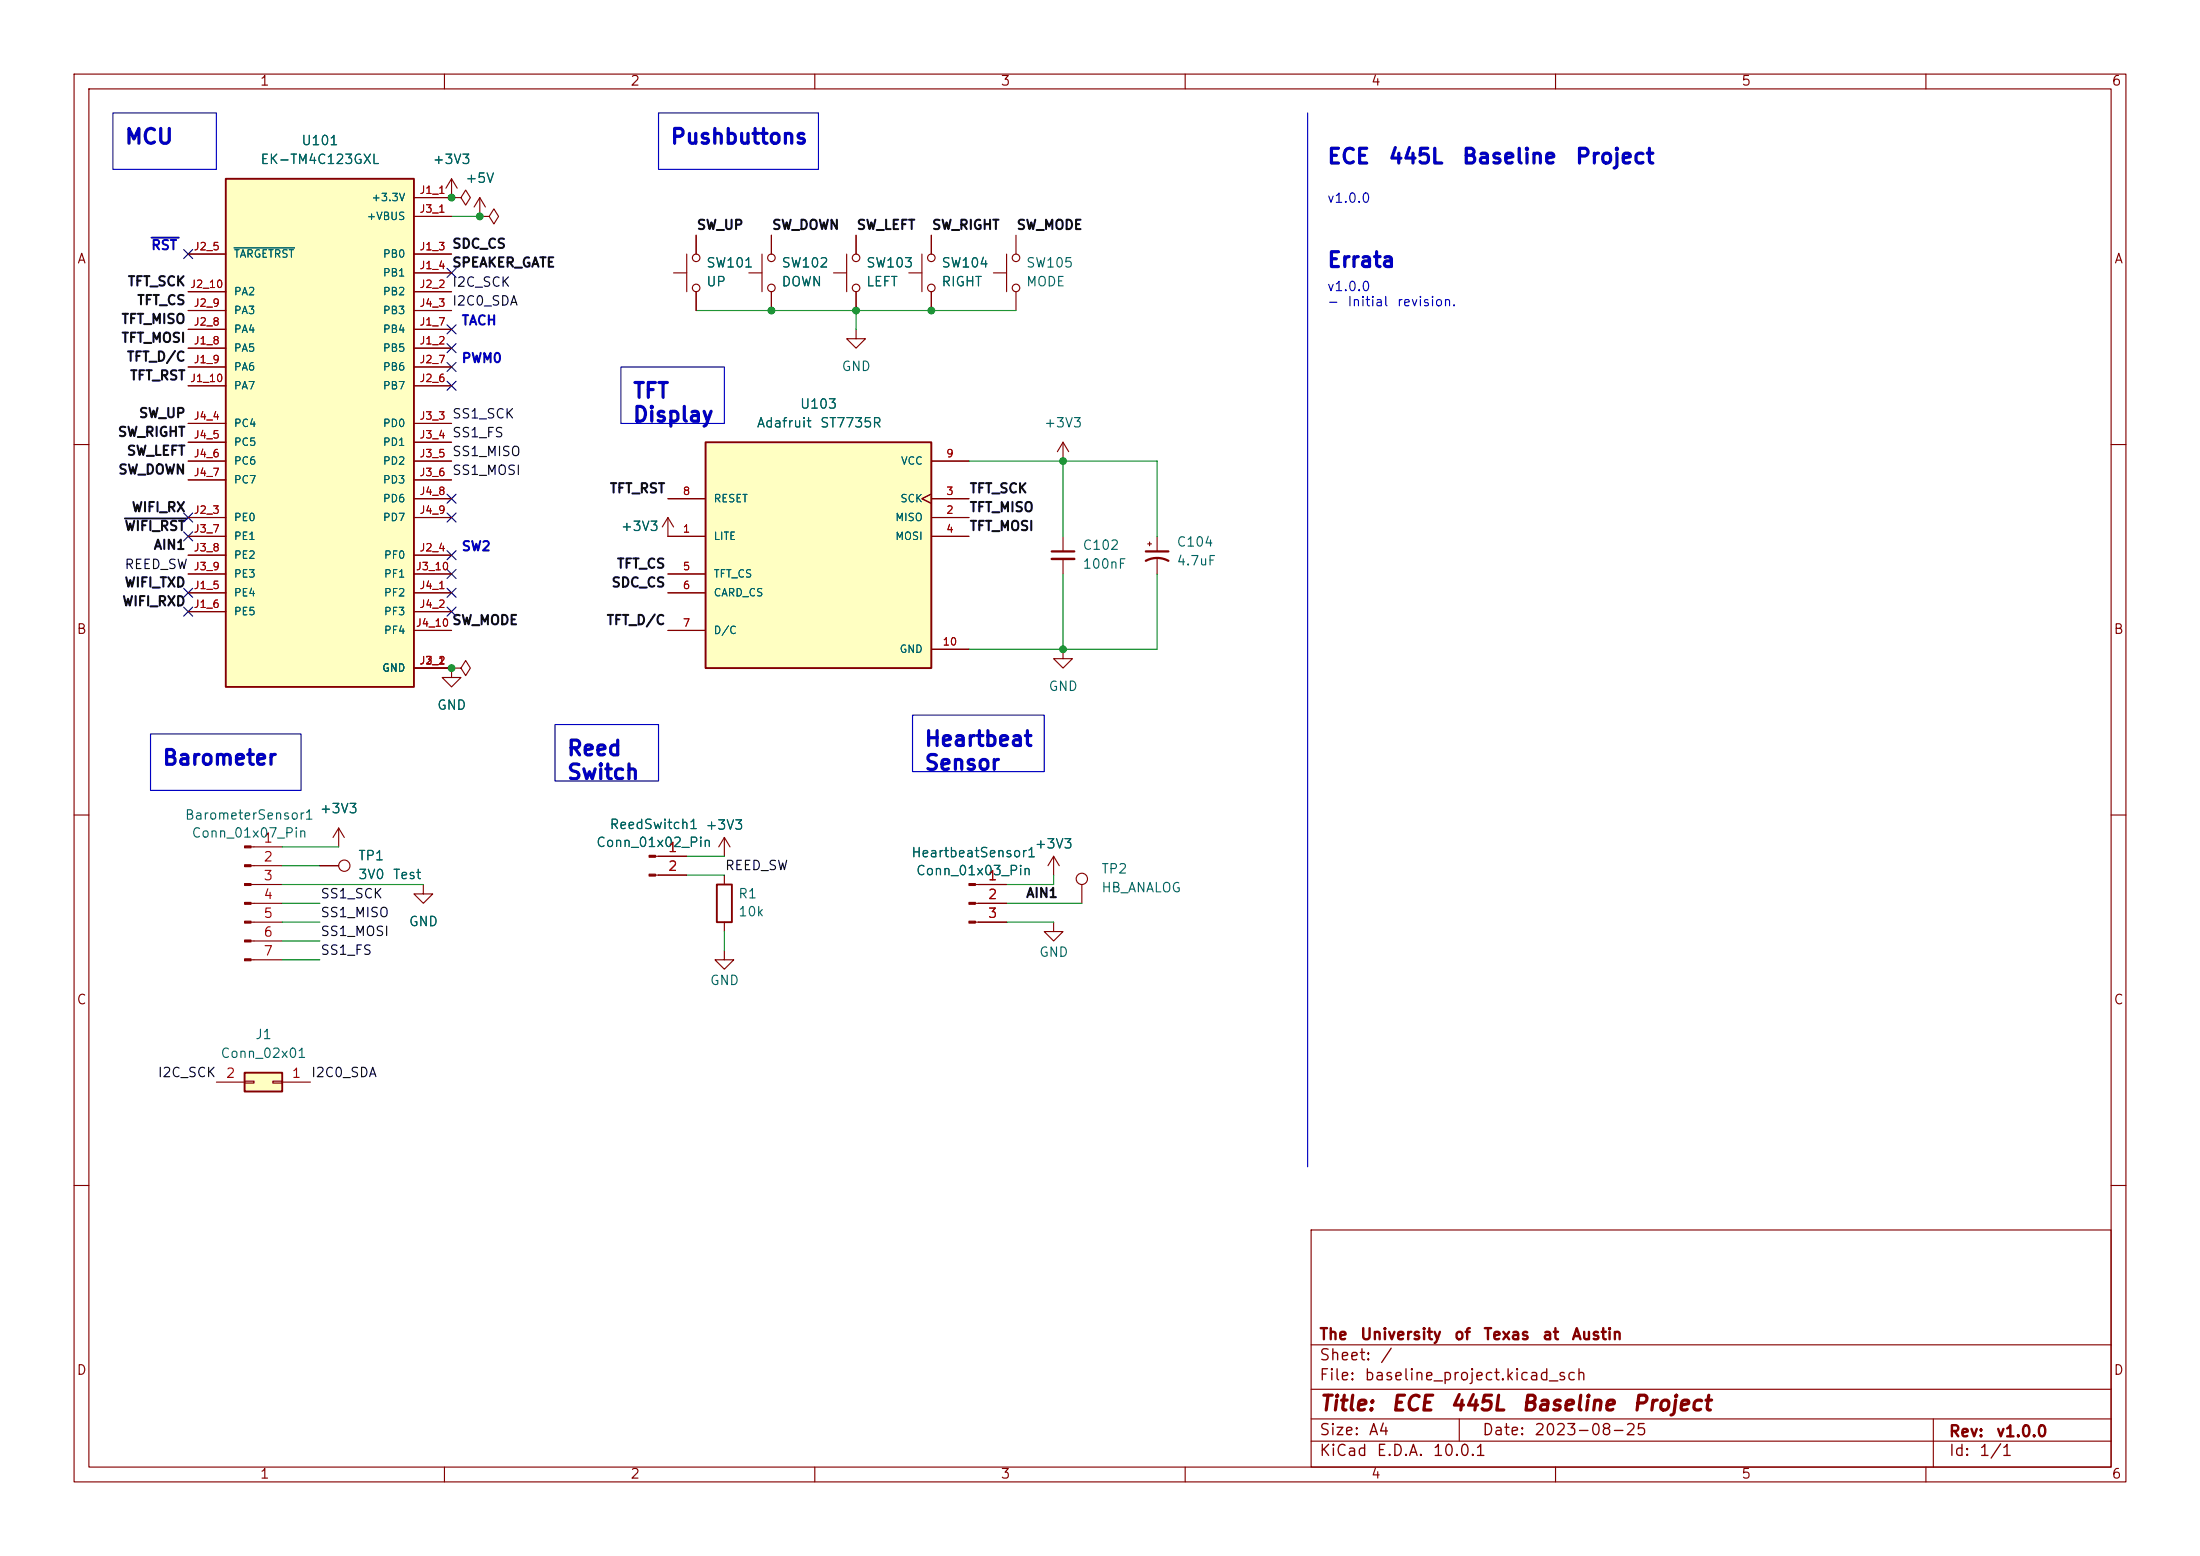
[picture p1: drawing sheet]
<svg xmlns="http://www.w3.org/2000/svg" width="297mm" height="210mm" viewBox="0 0 297 210" stroke-linecap="round" stroke-linejoin="round" font-family="sans-serif">
<g fill="none" stroke="#840000" stroke-width=".15">
<path d="M10 10h277v190h-277zM12 12h273v186h-273zM60 10v2M110 10v2M160 10v2M210 10v2M260 10v2M90.9 36.8h1.8M92.7 34.3v5.1M94 31.8v2.5M94 39.4v2.5M101.1 36.8h1.8"/>
<path d="M102.9 34.3v5.1M104.1 31.8v2.5M104.1 39.4v2.5M134.1 36.8h1.8M135.9 34.3v5.1M137.2 31.8v2.5M137.2 39.4v2.5M10 60h2M90.2 69.9l-.8 1.2M90.2 69.9l.7 1.2M90.2 69.9v2.5M143.5 72.4v2"/>
<path d="M143.5 75.4v2.1M285 60h2M143.5 87.6v1.3h1.3l-1.3 1.3-1.3-1.3h1.3M10 110h2M43.2 116.8h2.5M97.8 118.1v1.3M131.7 119.4h4.2M142.2 115.6l-.7 1.2M142.2 115.6l.8 1.2M142.2 115.6v2.5M285 110h2M97.8 124.5v1.2"/>
<path d="M131.7 121.9h4.2M131.7 124.5h4.2M10 160h2M177 166h108v32h-108zM285 160h2M60 198v2M110 198v2M160 198v2M177 194.5h108M177 191.5h108M177 187.5h108M177 181.5h108"/>
<path d="M197 191.5v3M210 198v2M260 198v2M261 191.5v6.5"/>
<circle cx="94" cy="38.9" r=".51"/>
<circle cx="94" cy="34.8" r=".51"/>
<circle cx="104.1" cy="34.8" r=".51"/>
<circle cx="104.1" cy="38.9" r=".51"/>
<circle cx="137.2" cy="38.9" r=".51"/>
<circle cx="137.2" cy="34.8" r=".51"/>
<circle cx="46.5" cy="116.8" r=".76"/>
</g>
<g fill="#840000" stroke="#840000" stroke-width=".15">
<path d="M130.8 119.3h.9v.2h-.9z"/>
<path d="M130.8 121.8h.9v.2h-.9z"/>
<path d="M130.8 124.3h.9v.3h-.9z"/>
</g>
<path d="M96.8 119.4h2v5.1h-2z" fill="none" stroke="#840000" stroke-width=".25"/>
<path d="M142 74.4h3" fill="none" stroke="#840000" stroke-width=".3"/>
<path d="M142 75.4h3" fill="none" stroke="#840000" stroke-width=".33"/>
<path d="M33 144.8h5.1v2.5h-5.1z" fill="#ffffc2"/>
<path d="M33 144.8h5.1v2.5h-5.1z" fill="none" stroke="#840000" stroke-width=".25"/>
<g fill="none" stroke="#840000" stroke-width=".15">
<path d="M115.6 44.5v1.2h1.2l-1.2 1.3-1.3-1.3h1.3M61 90.2v1.2h1.2l-1.2 1.3-1.3-1.3h1.3M33.9 114.3h4.2M33.9 116.8h4.2M33.9 119.4h4.2M45.7 111.8l-.7 1.2M45.7 111.8l.8 1.2M45.7 111.8v2.5M33.9 121.9h4.2M33.9 124.5h4.2M33.9 127h4.2M33.9 129.5h4.2"/>
<path d="M29.2 146.1h3.8M33 145.9h1.3v.3h-1.3zM36.8 145.9h1.3v.3h-1.3zM38.1 146.1h3.8"/>
</g>
<g fill="#840000" stroke="#840000" stroke-width=".15">
<path d="M33 114.2h.9v.2h-.9z"/>
<path d="M33 116.7h.9v.3h-.9z"/>
<path d="M33 119.3h.9v.2h-.9z"/>
<path d="M33 121.8h.9v.2h-.9z"/>
<path d="M33 124.3h.9v.3h-.9z"/>
<path d="M33 126.9h.9v.2h-.9z"/>
<path d="M33 129.4h.9v.3h-.9z"/>
</g>
<path d="M95.2 59.7h30.5v30.5h-30.5z" fill="#ffffc2"/>
<path d="M95.2 59.7h30.5v30.5h-30.5z" fill="none" stroke="#840000" stroke-width=".25"/>
<g fill="none" stroke="#840000" stroke-width=".15">
<path d="M61 26.7h1.2l.7-1 .6 1-.6 1-.7-1M61 26.7h.1M61 24.1l-.8 1.3M61 24.1l.7 1.3M61 24.1v2.6M64.8 29.2h1.2l.7-1 .6 1-.6 1-.7-1M64.8 29.2h.1M64.8 26.7l-.8 1.2M64.8 26.7l.7 1.2M64.8 26.7v2.5M112.5 36.8h1.8M114.3 34.3v5.1"/>
<path d="M115.6 31.8v2.5M115.6 39.4v2.5M143.5 59.7l-.8 1.3M143.5 59.7l.8 1.3M143.5 59.7v2.5M90.2 72.4h5M90.2 67.3h5M90.2 77.5h5M125.7 66.7l-1.2 .6 1.2 .6M125.7 72.4h5.1M125.7 69.9h5.1M125.7 67.3h5.1"/>
<path d="M125.7 62.2h5.1M154.9 73.4h.5M155.2 73.2v.5M156.2 72.4v2M156.2 75.4v2.1M61 90.2h1.2l.7-1 .6 1-.6 1-.7-1M61 90.2h.1M90.2 80h5M90.2 85.1h5M125.7 87.6h5.1M57.1 119.4v1.3h1.3l-1.3 1.2-1.2-1.2h1.2M88.5 115.6h4.2"/>
<path d="M88.5 118.1h4.2M97.8 113l-.8 1.3M97.8 113l.8 1.3M97.8 113v2.6"/>
<circle cx="115.6" cy="34.8" r=".51"/>
<circle cx="115.6" cy="38.9" r=".51"/>
</g>
<g fill="#840000" stroke="#840000" stroke-width=".15">
<path d="M87.6 115.4h.9v.3h-.9z"/>
<path d="M87.6 118h.9v.2h-.9z"/>
</g>
<path d="M154.7 75.7a3.2 3.2 0 0 1 3 0M154.7 74.4h3" fill="none" stroke="#840000" stroke-width=".3"/>
<path d="M30.5 24.1h25.4v68.6h-25.4z" fill="#ffffc2"/>
<path d="M30.5 24.1h25.4v68.6h-25.4z" fill="none" stroke="#840000" stroke-width=".25"/>
<g fill="none" stroke="#840000" stroke-width=".15">
<path d="M25.4 34.3h5.1M25.4 39.4h5.1M55.9 26.7h5.1M55.9 34.3h5.1M55.9 36.8h5.1M55.9 39.4h5.1M55.9 29.2h5.1M61 26.7h.1M64.8 29.2h.1M94 31.8v2.5M94 39.4v2.5M104.1 31.8v2.5"/>
<path d="M104.1 39.4v2.5M115.6 31.8v2.5M115.6 39.4v2.5M122.7 36.8h1.8M124.5 34.3v5.1M125.7 31.8v2.5M125.7 39.4v2.5M25.4 47h5.1M25.4 44.5h5.1M25.4 49.5h5.1M25.4 52.1h5.1M25.4 41.9h5.1"/>
<path d="M25.4 57.2h5.1M25.4 59.7h5.1M55.9 47h5.1M55.9 44.5h5.1M55.9 49.5h5.1M55.9 52.1h5.1M55.9 41.9h5.1M55.9 57.2h5.1M55.9 59.7h5.1M25.4 69.9h5.1M25.4 74.9h5.1M25.4 62.2h5.1"/>
<path d="M25.4 64.8h5.1M25.4 72.4h5.1M25.4 77.5h5.1M55.9 69.9h5.1M55.9 74.9h5.1M55.9 62.2h5.1M55.9 64.8h5.1M55.9 77.5h5.1M55.9 67.3h5.1M90.2 72.4h5M90.2 77.5h5M90.2 67.3h5"/>
<path d="M125.7 66.7l-1.2 .6 1.2 .6M125.7 69.9h5.1M125.7 62.2h5.1M125.7 72.4h5.1M125.7 67.3h5.1M25.4 80h5.1M25.4 82.6h5.1M55.9 80h5.1M55.9 82.6h5.1M55.9 90.2h5.1M55.9 85.1h5.1M61 90.2h.1"/>
<path d="M90.2 80h5M90.2 85.1h5M125.7 87.6h5.1M43.2 116.8h2.5M88.9 115.6h3.8M88.9 118.1h3.8M132.1 119.4h3.8M146 119.4v2.5M97.8 128.3v1.2h1.3l-1.3 1.3-1.3-1.3h1.3M132.1 121.9h3.8M132.1 124.5h3.8M142.2 124.5v1.2h1.3l-1.3 1.3-1.2-1.3h1.2"/>
<circle cx="125.7" cy="38.9" r=".51"/>
<circle cx="125.7" cy="34.8" r=".51"/>
<circle cx="146" cy="118.6" r=".76"/>
</g>
<path d="M31.6 33.5h8.2" fill="none" stroke="#006464" stroke-width=".15"/>
<path d="M16.9 70h8.4" fill="none" stroke="#0f0f0f" stroke-width=".25"/>
<path d="M15.2 15.2h14v7.7h-14zM88.9 15.2h21.6v7.7h-21.6zM176.5 15.2v142.3M83.8 49.5h14v7.7h-14zM20.3 99.1h20.3v7.6h-20.3zM74.9 97.8h14v7.6h-14zM123.2 96.5h17.8v7.6h-17.8z" fill="none" stroke="#0000c2" stroke-width=".15"/>
<g fill="none" stroke="#009600" stroke-width=".15">
<path d="M61 29.2h3.8M94 41.9h43.2M115.6 41.9v2.6M130.8 62.2h25.4v10.2M143.5 62.2v10.2M143.5 77.5v10.1M156.2 77.5v10.1h-25.4M38.1 116.8h5.1M38.1 114.3h7.6M38.1 119.4h19M92.7 115.6h5.1M92.7 118.1h5.1"/>
<path d="M142.2 118.1v1.3h-6.3M38.1 121.9h5.1M38.1 124.5h5.1M38.1 129.5h5.1M38.1 127h5.1M97.8 125.7v2.6M135.9 121.9h10.1M135.9 124.5h6.3"/>
</g>
<g fill="none" stroke="#000084" stroke-width=".15">
<path d="M24.8 33.7l1.2 1.2M26 33.7l-1.2 1.2M60.4 36.2l1.2 1.2M61.6 36.2l-1.2 1.2M60.4 48.9l1.2 1.2M60.4 43.8l1.2 1.3M60.4 46.4l1.2 1.2M60.4 51.5l1.2 1.2M61.6 48.9l-1.2 1.2M61.6 43.8l-1.2 1.3M61.6 46.4l-1.2 1.2M61.6 51.5l-1.2 1.2"/>
<path d="M24.8 79.4l1.2 1.2M24.8 71.8l1.2 1.2M24.8 69.2l1.2 1.3M26 79.4l-1.2 1.2M26 71.8l-1.2 1.2M26 69.2l-1.2 1.3M60.4 74.3l1.2 1.2M60.4 79.4l1.2 1.2M60.4 69.2l1.2 1.3M60.4 76.9l1.2 1.2M60.4 66.7l1.2 1.2M61.6 74.3l-1.2 1.2"/>
<path d="M61.6 79.4l-1.2 1.2M61.6 69.2l-1.2 1.3M61.6 76.9l-1.2 1.2M61.6 66.7l-1.2 1.2M24.8 81.9l1.2 1.3M26 81.9l-1.2 1.3M60.4 81.9l1.2 1.3M61.6 81.9l-1.2 1.3"/>
</g>
<path d="M20.4 32.1h3.7" fill="none" stroke="#0000c2" stroke-width=".25"/>
<g fill="#009600" stroke="#009600" stroke-width=".14">
<circle cx="64.8" cy="29.2" r=".46"/>
<circle cx="61" cy="26.7" r=".46"/>
<circle cx="115.6" cy="41.9" r=".46"/>
<circle cx="143.5" cy="87.6" r=".46"/>
<circle cx="143.5" cy="62.2" r=".46"/>
<circle cx="125.7" cy="41.9" r=".46"/>
<circle cx="61" cy="90.2" r=".46"/>
<circle cx="104.1" cy="41.9" r=".46"/>
</g>
<g font-size="2" fill="#0000c2">
<text x="16.7" y="19.9">MCU</text>
<text x="90.4" y="19.9">Pushbuttons</text>
<text x="179.1" y="22.6">ECE</text>
<text x="187.3" y="22.6">445L</text>
<text x="197.3" y="22.6">Baseline</text>
<text x="212.6" y="22.6">Project</text>
<text x="179.1" y="36.6">Errata</text>
<text x="85.3" y="54.2">TFT</text>
<text x="85.3" y="57.4">Display</text>
<text x="124.7" y="101.2">Heartbeat</text>
<text x="21.8" y="103.8">Barometer</text>
<text x="76.4" y="102.5">Reed</text>
<text x="76.4" y="105.7">Switch</text>
<text x="124.7" y="104.4">Sensor</text>
</g>
<g font-size="2" fill="#840000">
<text x="178" y="190.9">Title:</text>
<text x="187.7" y="190.9">ECE</text>
<text x="195.6" y="190.9">445L</text>
<text x="205.3" y="190.9">Baseline</text>
<text x="220.2" y="190.9">Project</text>
</g>
<g font-size="1.5" fill="#840000">
<text x="178" y="184">Sheet:</text>
<text x="178" y="181.2">The</text>
<text x="183.5" y="181.2">University</text>
<text x="186.2" y="184">/</text>
<text x="196.2" y="181.2">of</text>
<text x="200.2" y="181.2">Texas</text>
<text x="208.1" y="181.2">at</text>
<text x="212.1" y="181.2">Austin</text>
<text x="178" y="186.7">File:</text>
<text x="184.1" y="186.7">baseline_project.kicad_sch</text>
<text x="178" y="196.9">KiCad</text>
<text x="178" y="194.1">Size:</text>
<text x="184.7" y="194.1">A4</text>
<text x="185.7" y="196.9">E.D.A.</text>
<text x="193.3" y="196.9">10.0.1</text>
<text x="200" y="194.1">Date:</text>
<text x="207" y="194.1">2023-08-25</text>
<text x="263" y="194.3">Rev:</text>
<text x="263" y="196.9">Id:</text>
<text x="267.1" y="196.9">1/1</text>
<text x="269.4" y="194.3">v1.0.0</text>
</g>
<g font-size="1.3" fill="#840000">
<text x="35" y="11.9">1</text>
<text x="85" y="11.9">2</text>
<text x="135" y="11.9">3</text>
<text x="185" y="11.9">4</text>
<text x="235" y="11.9">5</text>
<text x="285" y="11.9">6</text>
<text x="10.3" y="35.9">A</text>
<text x="285.3" y="35.9">A</text>
<text x="10.3" y="85.9">B</text>
<text x="285.3" y="85.9">B</text>
<text x="10.3" y="135.9">C</text>
<text x="285.3" y="135.9">C</text>
<text x="10.3" y="185.9">D</text>
<text x="285.3" y="185.9">D</text>
<text x="35" y="199.9">1</text>
<text x="85" y="199.9">2</text>
<text x="135" y="199.9">3</text>
<text x="185" y="199.9">4</text>
<text x="235" y="199.9">5</text>
<text x="285" y="199.9">6</text>
</g>
<g font-size="1.3" fill="#006464">
<text x="35.1" y="22.5">EK-TM4C123GXL</text>
<text x="40.6" y="19.9">U101</text>
<text x="58.3" y="22.5">+3V3</text>
<text x="62.7" y="25">+5V</text>
<text x="95.3" y="39">UP</text>
<text x="95.3" y="36.4">SW101</text>
<text x="105.4" y="36.4">SW102</text>
<text x="105.4" y="39">DOWN</text>
<text x="116.8" y="39">LEFT</text>
<text x="116.8" y="36.4">SW103</text>
<text x="127" y="39">RIGHT</text>
<text x="127" y="36.4">SW104</text>
<text x="138.4" y="39">MODE</text>
<text x="138.4" y="36.4">SW105</text>
<text x="113.5" y="50.4">GND</text>
<text x="102.1" y="58">Adafruit</text>
<text x="107.9" y="55.5">U103</text>
<text x="110.6" y="58">ST7735R</text>
<text x="140.9" y="58">+3V3</text>
<text x="83.7" y="72">+3V3</text>
<text x="146.1" y="74.5">C102</text>
<text x="146.1" y="77.1">100nF</text>
<text x="158.8" y="74.1">C104</text>
<text x="158.8" y="76.6">4.7uF</text>
<text x="141.5" y="93.6">GND</text>
<text x="58.9" y="96.1">GND</text>
<text x="24.9" y="110.9">BarometerSensor1</text>
<text x="25.8" y="113.4">Conn_01x07_Pin</text>
<text x="43.1" y="110.1">+3V3</text>
<text x="82.2" y="112.2">ReedSwitch1 +3V3</text>
<text x="48.3" y="116.4">TP1</text>
<text x="48.3" y="119">3V0</text>
<text x="52.9" y="119">Test</text>
<text x="80.4" y="114.6">Conn_01x02_Pin</text>
<text x="122.9" y="116">HeartbeatSensor1</text>
<text x="123.6" y="118.4">Conn_01x03_Pin</text>
<text x="139.6" y="114.8">+3V3</text>
<text x="148.6" y="118.2">TP2</text>
<text x="55.1" y="125.3">GND</text>
<text x="99.6" y="121.6">R1</text>
<text x="99.6" y="124">10k</text>
<text x="148.6" y="120.8">HB_ANALOG</text>
<text x="140.2" y="129.5">GND</text>
<text x="95.8" y="133.3">GND</text>
<text x="29.7" y="143.1">Conn_02x01</text>
<text x="34.4" y="140.6">J1</text>
</g>
<g font-size="1.3" fill="#0000c2">
<text x="179.1" y="27.7">v1.0.0</text>
<text x="20.3" y="34">RST</text>
<text x="179.1" y="39.6">v1.0.0</text>
<text x="179.1" y="41.7">-</text>
<text x="181.8" y="41.7">Initial</text>
<text x="188.5" y="41.7">revision.</text>
<text x="62.2" y="44.2">TACH</text>
<text x="62.2" y="49.3">PWM0</text>
<text x="62.2" y="74.7">SW2</text>
</g>
<g font-size="1.3" fill="#0f0f0f">
<text x="61" y="33.8">SDC_CS</text>
<text x="94" y="31.3">SW_UP</text>
<text x="104.1" y="31.3">SW_DOWN</text>
<text x="115.6" y="31.3">SW_LEFT</text>
<text x="125.7" y="31.3">SW_RIGHT</text>
<text x="137.2" y="31.3">SW_MODE</text>
<text x="17.2" y="38.9">TFT_SCK</text>
<text x="18.4" y="41.5">TFT_CS</text>
<text x="61" y="39">I2C_SCK</text>
<text x="61" y="36.4">SPEAKER_GATE</text>
<text x="61" y="41.6">I2C0_SDA</text>
<text x="16.3" y="46.5">TFT_MOSI</text>
<text x="16.3" y="44">TFT_MISO</text>
<text x="17" y="49.1">TFT_D/C</text>
<text x="17.5" y="51.6">TFT_RST</text>
<text x="15.8" y="59.2">SW_RIGHT</text>
<text x="18.7" y="56.7">SW_UP</text>
<text x="61" y="56.8">SS1_SCK</text>
<text x="61" y="59.3">SS1_FS</text>
<text x="15.9" y="64.3">SW_DOWN</text>
<text x="17" y="61.8">SW_LEFT</text>
<text x="61" y="64.4">SS1_MOSI</text>
<text x="61" y="61.9">SS1_MISO</text>
<text x="16.7" y="71.9">WIFI_RST</text>
<text x="17.7" y="69.4">WIFI_RX</text>
<text x="82.2" y="66.9">TFT_RST</text>
<text x="130.8" y="69.4">TFT_MISO</text>
<text x="130.8" y="71.9">TFT_MOSI</text>
<text x="130.8" y="66.9">TFT_SCK</text>
<text x="16.7" y="77.1">REED_SW</text>
<text x="20.7" y="74.5">AIN1</text>
<text x="83.2" y="77">TFT_CS</text>
<text x="16.4" y="82.1">WIFI_RXD</text>
<text x="16.7" y="79.6">WIFI_TXD</text>
<text x="82.5" y="79.6">SDC_CS</text>
<text x="61" y="84.6">SW_MODE</text>
<text x="81.8" y="84.6">TFT_D/C</text>
<text x="97.8" y="117.8">REED_SW</text>
<text x="43.2" y="121.6">SS1_SCK</text>
<text x="43.2" y="124.1">SS1_MISO</text>
<text x="138.4" y="121.5">AIN1</text>
<text x="43.2" y="126.7">SS1_MOSI</text>
<text x="43.2" y="129.2">SS1_FS</text>
<text x="21.2" y="145.7">I2C_SCK</text>
<text x="41.9" y="145.7">I2C0_SDA</text>
</g>
<g font-size="1.3" fill="#a90000">
<text x="35.5" y="114">1</text>
<text x="35.5" y="116.6">2</text>
<text x="35.5" y="119.1">3</text>
<text x="90.1" y="115.3">1</text>
<text x="90.1" y="117.9">2</text>
<text x="133.3" y="119.1">1</text>
<text x="35.5" y="121.7">4</text>
<text x="35.5" y="124.2">5</text>
<text x="133.3" y="121.7">2</text>
<text x="133.3" y="124.2">3</text>
<text x="35.5" y="126.7">6</text>
<text x="35.5" y="129.3">7</text>
<text x="30.4" y="145.8">2</text>
<text x="39.3" y="145.8">1</text>
</g>
<g font-size="1" fill="#006464">
<text x="49.4" y="29.9">+VBUS</text>
<text x="50.1" y="27.4">+3.3V</text>
<text x="31.5" y="35">TARGETRST</text>
<text x="51.6" y="35">PB0</text>
<text x="31.5" y="40.1">PA2</text>
<text x="51.6" y="37.6">PB1</text>
<text x="51.6" y="40.1">PB2</text>
<text x="31.5" y="47.7">PA5</text>
<text x="31.5" y="45.2">PA4</text>
<text x="31.5" y="42.6">PA3</text>
<text x="51.6" y="47.7">PB5</text>
<text x="51.6" y="45.2">PB4</text>
<text x="51.6" y="42.6">PB3</text>
<text x="31.5" y="50.3">PA6</text>
<text x="31.5" y="52.8">PA7</text>
<text x="51.6" y="52.8">PB7</text>
<text x="51.6" y="50.3">PB6</text>
<text x="31.5" y="57.9">PC4</text>
<text x="51.6" y="57.9">PD0</text>
<text x="31.5" y="60.4">PC5</text>
<text x="31.5" y="63">PC6</text>
<text x="31.5" y="65.5">PC7</text>
<text x="51.6" y="60.4">PD1</text>
<text x="51.6" y="63">PD2</text>
<text x="51.6" y="65.5">PD3</text>
<text x="121.6" y="63">VCC</text>
<text x="31.5" y="70.6">PE0</text>
<text x="51.6" y="68">PD6</text>
<text x="51.6" y="70.6">PD7</text>
<text x="96.3" y="68">RESET</text>
<text x="120.8" y="70.6">MISO</text>
<text x="121.5" y="68">SCK</text>
<text x="31.5" y="73.1">PE1</text>
<text x="31.5" y="75.7">PE2</text>
<text x="51.8" y="75.7">PF0</text>
<text x="96.3" y="73.1">LITE</text>
<text x="120.8" y="73.1">MOSI</text>
<text x="31.5" y="80.7">PE4</text>
<text x="31.5" y="83.3">PE5</text>
<text x="31.5" y="78.2">PE3</text>
<text x="51.8" y="78.2">PF1</text>
<text x="51.8" y="80.7">PF2</text>
<text x="51.8" y="83.3">PF3</text>
<text x="96.3" y="78.2">TFT_CS</text>
<text x="96.3" y="80.7">CARD_CS</text>
<text x="51.8" y="85.8">PF4</text>
<text x="96.3" y="85.8">D/C</text>
<text x="121.4" y="88.4">GND</text>
<text x="51.5" y="90.9">GND</text>
</g>
<g font-size="1" fill="#a90000">
<text x="56.6" y="26.4">J1_1</text>
<text x="56.6" y="29">J3_1</text>
<text x="26.1" y="34">J2_5</text>
<text x="56.6" y="34">J1_3</text>
<text x="25.6" y="39.1">J2_10</text>
<text x="26.1" y="41.7">J2_9</text>
<text x="56.6" y="36.6">J1_4</text>
<text x="56.6" y="39.1">J2_2</text>
<text x="56.6" y="41.7">J4_3</text>
<text x="26.1" y="46.7">J1_8</text>
<text x="26.1" y="44.2">J2_8</text>
<text x="56.6" y="46.7">J1_2</text>
<text x="56.6" y="44.2">J1_7</text>
<text x="25.6" y="51.8">J1_10</text>
<text x="26.1" y="49.3">J1_9</text>
<text x="56.6" y="51.8">J2_6</text>
<text x="56.6" y="49.3">J2_7</text>
<text x="26.1" y="56.9">J4_4</text>
<text x="26.1" y="59.4">J4_5</text>
<text x="56.6" y="56.9">J3_3</text>
<text x="56.6" y="59.4">J3_4</text>
<text x="26.1" y="62">J4_6</text>
<text x="26.1" y="64.5">J4_7</text>
<text x="56.6" y="62">J3_5</text>
<text x="56.6" y="64.5">J3_6</text>
<text x="127.7" y="62">9</text>
<text x="26.1" y="69.6">J2_3</text>
<text x="56.6" y="67.1">J4_8</text>
<text x="56.6" y="69.6">J4_9</text>
<text x="92.1" y="67.1">8</text>
<text x="127.7" y="69.6">2</text>
<text x="127.7" y="67.1">3</text>
<text x="26.1" y="72.1">J3_7</text>
<text x="26.1" y="74.7">J3_8</text>
<text x="26.1" y="77.2">J3_9</text>
<text x="56.1" y="77.2">J3_10</text>
<text x="56.6" y="74.7">J2_4</text>
<text x="92.1" y="72.1">1</text>
<text x="92.1" y="77.2">5</text>
<text x="127.7" y="72.1">4</text>
<text x="26.1" y="79.8">J1_5</text>
<text x="26.1" y="82.3">J1_6</text>
<text x="56.6" y="79.8">J4_1</text>
<text x="56.6" y="82.3">J4_2</text>
<text x="92.1" y="79.8">6</text>
<text x="56.1" y="84.8">J4_10</text>
<text x="56.6" y="89.9">J2_1</text>
<text x="56.6" y="89.9">J3_2</text>
<text x="92.1" y="84.8">7</text>
<text x="127.2" y="87.4">10</text>
</g>
</svg>
